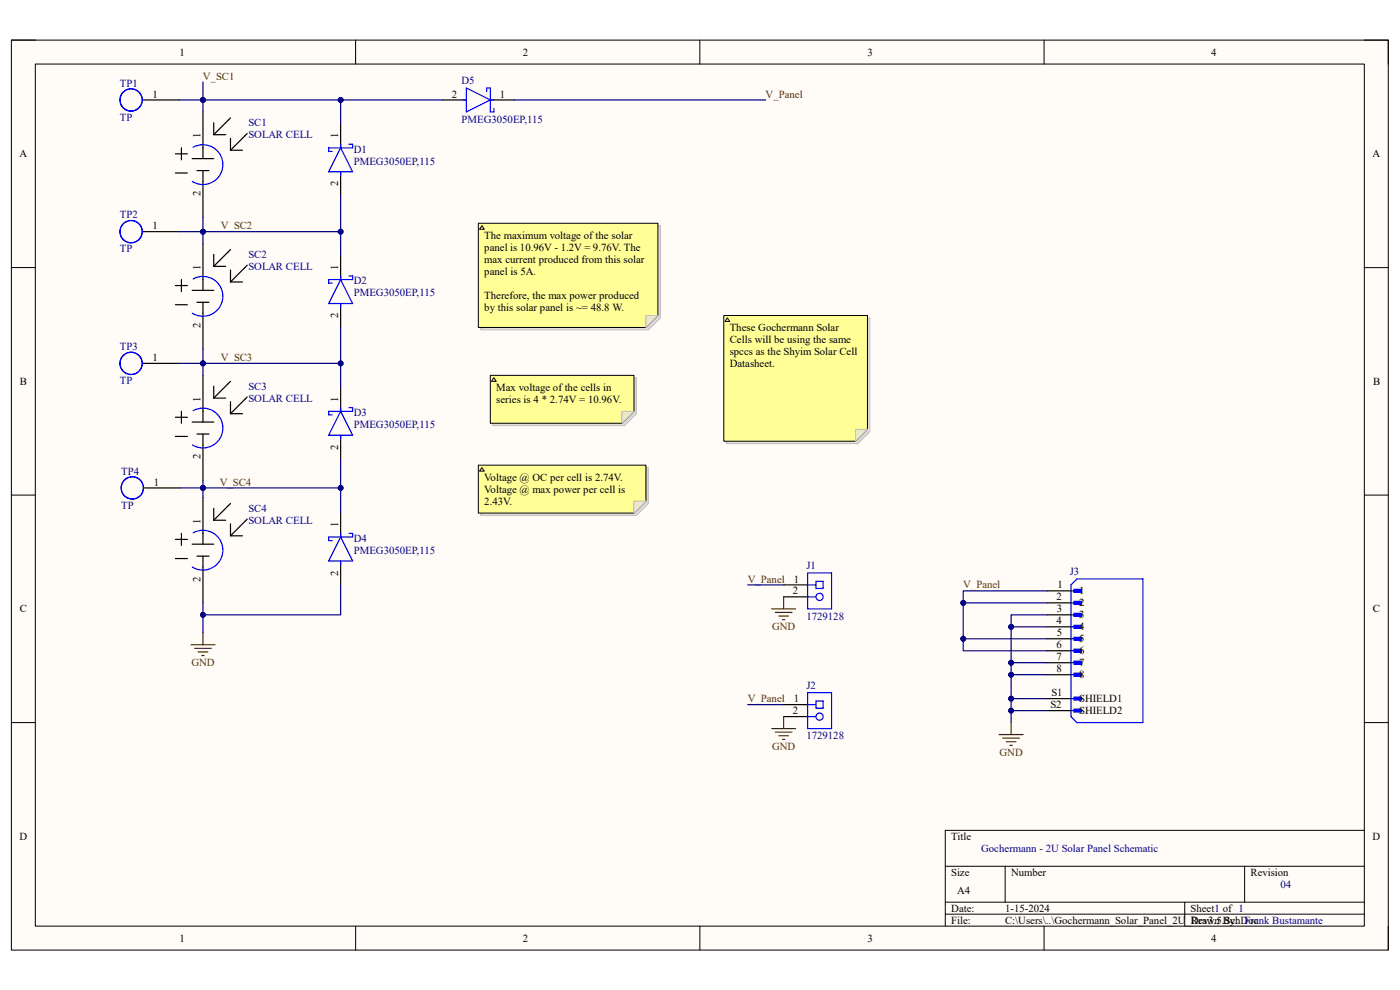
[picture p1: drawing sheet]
<svg xmlns="http://www.w3.org/2000/svg" width="297mm" height="210mm" viewBox="0 0 297 210" stroke-linecap="round" stroke-linejoin="round" font-family="sans-serif">
<path d="M2.4 8.5h292.1v193h-292.1z" fill-rule="evenodd" fill="#fffcf8"/>
<path d="M2.4 8.5h292.1v193h-292.1z" fill="none" stroke="#000" stroke-width=".21"/>
<path d="M7.5 13.6h281.9v182.9h-281.9z" fill-rule="evenodd" fill="#fffcf8"/>
<g fill="none" stroke="#000" stroke-width=".21">
<path d="M2.4 8.5h5.1M7.5 13.6h281.9v182.9h-281.9zM75.4 8.5v5.1M148.5 8.5v5.1M221.5 8.5v5.1M289.4 8.5h5.1v5.1M2.4 56.8h5.1M289.4 56.8h5.1M2.4 105h5.1M289.4 105h5.1M2.4 153.3h5.1M289.4 153.3h5.1"/>
<path d="M289.4 176.1h-88.9v20.4M75.4 196.5v5M148.5 196.5v5M200.5 183.8h88.9M200.5 191.4h88.9M200.5 193.9h88.9M213.2 183.8v7.6M221.5 196.5v5M251.3 191.4v5.1M264 183.8v7.6M294.5 196.5v5"/>
</g>
<path d="M40.5 136.8h5.1M41.3 137.5h3.5M42 138.3h2.1M42.8 139.1h.5M43.1 134.2v2.6" fill="none" stroke="#800000" stroke-width=".25"/>
<path d="M166.2 149.5h5.1M166.2 152h5.1" fill="none" stroke="#000" stroke-width=".25"/>
<path d="M171.3 152h1.8M171.3 149.5h1.8M171.3 146.9h5.1v7.7h-5.1z" fill="none" stroke="#00f" stroke-width=".25"/>
<circle cx="173.9" cy="152" r=".76" fill="#fff"/>
<g fill="none" stroke="#00f" stroke-width=".25">
<path d="M171.3 126.6h1.8M171.3 124.1h1.8M171.3 121.5h5.1v7.7h-5.1zM173.1 148.7h1.5v1.5h-1.5z"/>
<circle cx="173.9" cy="152" r=".76"/>
</g>
<path d="M163.7 129.2h5.1M164.5 129.9h3.5M165.2 130.7h2.1M166 131.4h.5M166.2 126.6v2.6" fill="none" stroke="#800000" stroke-width=".25"/>
<path d="M166.2 124.1h5.1M166.2 126.6h5.1" fill="none" stroke="#000" stroke-width=".25"/>
<circle cx="173.9" cy="126.6" r=".76" fill="#fff"/>
<g fill="none" stroke="#00f" stroke-width=".25">
<path d="M98.9 18.7l5.1 2.5-5.1 2.5zM103.3 19.4v-.7h.7v5h.8v-.7M41 31.2a4.2 4.2 0 0 1 6.3 3.8 4.2 4.2 0 0 1-6.5 3.5M98.2 21.2h.7M104 21.2h.8M41 59.2a4.2 4.2 0 0 1 6.3 3.8 4.2 4.2 0 0 1-6.5 3.4M41 87.1a4.2 4.2 0 0 1 6.3 3.8 4.2 4.2 0 0 1-6.5 3.5M41 113a4.2 4.2 0 0 1 6.3 3.8 4.2 4.2 0 0 1-6.5 3.5M173.1 123.3h1.5v1.5h-1.5z"/>
<circle cx="27.8" cy="21.2" r="2.36"/>
<circle cx="27.8" cy="49.1" r="2.36"/>
<circle cx="27.8" cy="77.1" r="2.36"/>
<circle cx="28.1" cy="103.5" r="2.36"/>
<circle cx="173.9" cy="126.6" r=".76"/>
</g>
<g fill="none" stroke="#000" stroke-width=".25">
<path d="M30.4 21.2h7.6M37.2 32.6h2.6M37.2 36.7h2.6M38.5 31.4v2.5M40.8 33.6h4.5M41.8 36.2h2.5M43.1 23.7v9.9M43.1 36.2v9.9M45.3 26v2.6M45.3 28.6h2.6M48.9 25l-3.6 3.6M48.9 29.3v2.6"/>
<path d="M48.9 31.9h2.5M52.5 28.3l-3.6 3.6M93.9 21.2h5M104 21.2h5.1M30.4 49.1h7.6M38.5 59.3v2.5M43.1 51.7v9.9M45.3 54v2.5M45.3 56.5h2.6M48.9 57.3v2.5M48.9 53l-3.6 3.5M48.9 59.8h2.5"/>
<path d="M52.5 56.3l-3.6 3.5M30.4 77.1h7.6M37.2 60.6h2.6M37.2 64.6h2.6M40.8 61.6h4.5M41.8 64.1h2.5M43.1 64.1v9.9M43.1 79.6v9.9M37.2 88.5h2.6M37.2 92.6h2.6M38.5 87.2v2.6M40.8 89.5h4.5"/>
<path d="M41.8 92.1h2.5M43.1 92.1v9.9M45.3 81.9v2.6M45.3 84.5h2.6M48.9 80.9l-3.6 3.6M48.9 85.2v2.6M48.9 87.8h2.5M52.5 84.2l-3.6 3.6M30.6 103.5h7.6M37.2 114.4h2.6M37.2 118.5h2.6M38.5 113.2v2.5"/>
<path d="M40.8 115.4h4.5M41.8 118h2.5M43.1 105.5v9.9M43.1 118v9.9M45.3 107.8v2.6M45.3 110.4h2.6M48.9 111.1v2.6M48.9 106.8l-3.6 3.6M48.9 113.7h2.5M52.5 110.1l-3.6 3.6"/>
</g>
<path d="M212 155.8h5.1M212.7 156.6h3.6M213.5 157.4h2M214.3 158.1h.5M214.5 153.3v2.5" fill="none" stroke="#800000" stroke-width=".25"/>
<path d="M227.8 125h1.6v.7h-1.6z" fill-rule="evenodd" fill="#00f"/>
<path d="M227.8 125h1.6v.7h-1.6z" fill="none" stroke="#00f" stroke-width=".25"/>
<path d="M227.8 127.6h1.6v.6h-1.6z" fill-rule="evenodd" fill="#00f"/>
<path d="M227.8 127.6h1.6v.6h-1.6z" fill="none" stroke="#00f" stroke-width=".25"/>
<path d="M227.8 147.9h1.6v.6h-1.6z" fill-rule="evenodd" fill="#00f"/>
<path d="M227.8 147.9h1.6v.6h-1.6z" fill="none" stroke="#00f" stroke-width=".25"/>
<path d="M227.8 130.1h1.6v.6h-1.6z" fill-rule="evenodd" fill="#00f"/>
<path d="M227.8 130.1h1.6v.6h-1.6z" fill="none" stroke="#00f" stroke-width=".25"/>
<path d="M227.8 132.7h1.6v.6h-1.6z" fill-rule="evenodd" fill="#00f"/>
<path d="M227.8 132.7h1.6v.6h-1.6z" fill="none" stroke="#00f" stroke-width=".25"/>
<path d="M227.8 135.2h1.6v.6h-1.6z" fill-rule="evenodd" fill="#00f"/>
<path d="M227.8 135.2h1.6v.6h-1.6z" fill="none" stroke="#00f" stroke-width=".25"/>
<path d="M227.8 137.7h1.6v.7h-1.6z" fill-rule="evenodd" fill="#00f"/>
<path d="M227.8 137.7h1.6v.7h-1.6z" fill="none" stroke="#00f" stroke-width=".25"/>
<path d="M227.8 140.3h1.6v.6h-1.6z" fill-rule="evenodd" fill="#00f"/>
<path d="M227.8 140.3h1.6v.6h-1.6z" fill="none" stroke="#00f" stroke-width=".25"/>
<path d="M227.8 142.8h1.6v.6h-1.6z" fill-rule="evenodd" fill="#00f"/>
<path d="M227.8 142.8h1.6v.6h-1.6z" fill="none" stroke="#00f" stroke-width=".25"/>
<path d="M227.8 150.4h1.6v.7h-1.6z" fill-rule="evenodd" fill="#00f"/>
<g fill="none" stroke="#00f" stroke-width=".25">
<path d="M72.3 31.4l2.5 5h-5.1zM72.3 30.6v.8M72.3 36.4v.8M74 30.6h.8v.8h-5.1v.7h.8M72.3 58.5v.8M72.3 59.3l2.5 5.1h-5.1zM74 58.5h.8v.8h-5.1v.8h.8M72.3 64.4v.7M72.3 86.5v.7M72.3 92.3v.8M72.3 87.2l2.5 5.1h-5.1zM74 86.5h.8v.7h-5.1v.8h.8"/>
<path d="M72.3 113.2v.7M72.3 119v.8M72.3 113.9l2.5 5.1h-5.1zM74 113.2h.8v.7h-5.1v.8h.8M227.2 124.1l1.3-1.3h14v30.5h-14l-1.3-1.3zM227.2 127.9h1.9M227.2 125.3h1.9M227.2 130.4h1.9M227.2 133h1.9M227.2 135.5h1.9M227.2 138h1.9M227.2 148.2h1.9"/>
<path d="M227.2 140.6h1.9M227.2 143.1h1.9M227.2 150.7h1.9M227.8 150.4h1.6v.7h-1.6z"/>
</g>
<g fill="none" stroke="#000" stroke-width=".25">
<path d="M72.3 26.3v5.1M72.3 36.4v5.1M72.3 54.2v5.1M72.3 64.4v5.1M72.3 82.2v5M72.3 92.3v5.1M72.3 108.8v5.1M72.3 119v5.1M222.1 125.3h5.1M222.1 127.9h5.1M222.1 130.4h5.1M222.1 133h5.1"/>
<path d="M222.1 135.5h5.1M222.1 138h5.1M222.1 140.6h5.1M222.1 143.1h5.1M222.1 148.2h5.1M222.1 150.7h5.1"/>
</g>
<path d="M163.7 154.6h5.1M164.5 155.3h3.5M165.2 156.1h2.1M166 156.8h.5M166.2 152v2.6" fill="none" stroke="#800000" stroke-width=".25"/>
<path d="M43.1 46.1v3h-5.1M158.6 124.1h7.6M158.6 149.5h7.6" fill="none" stroke="#000080" stroke-width=".25"/>
<circle cx="43.1" cy="49.1" r=".51" fill="#000080"/>
<circle cx="43.1" cy="49.1" r=".51" fill="none" stroke="#000080" stroke-width=".21"/>
<path d="M43.1 49.1v2.6" fill="none" stroke="#000080" stroke-width=".25"/>
<circle cx="43.1" cy="49.1" r=".51" fill="#000080"/>
<circle cx="43.1" cy="49.1" r=".51" fill="none" stroke="#000080" stroke-width=".21"/>
<path d="M38 77.1h5.1" fill="none" stroke="#000080" stroke-width=".25"/>
<circle cx="43.1" cy="77.1" r=".51" fill="#000080"/>
<circle cx="43.1" cy="77.1" r=".51" fill="none" stroke="#000080" stroke-width=".21"/>
<path d="M43.1 74v5.6" fill="none" stroke="#000080" stroke-width=".25"/>
<circle cx="43.1" cy="77.1" r=".51" fill="#000080"/>
<circle cx="43.1" cy="77.1" r=".51" fill="none" stroke="#000080" stroke-width=".21"/>
<path d="M38.2 103.5h4.9" fill="none" stroke="#000080" stroke-width=".25"/>
<circle cx="43.1" cy="103.5" r=".51" fill="#000080"/>
<circle cx="43.1" cy="103.5" r=".51" fill="none" stroke="#000080" stroke-width=".21"/>
<path d="M43.1 21.2v2.5" fill="none" stroke="#000080" stroke-width=".25"/>
<circle cx="43.1" cy="21.2" r=".51" fill="#000080"/>
<circle cx="43.1" cy="21.2" r=".51" fill="none" stroke="#000080" stroke-width=".21"/>
<path d="M43.1 102v3.5" fill="none" stroke="#000080" stroke-width=".25"/>
<circle cx="43.1" cy="103.5" r=".51" fill="#000080"/>
<circle cx="43.1" cy="103.5" r=".51" fill="none" stroke="#000080" stroke-width=".21"/>
<path d="M43.1 17.4v3.8" fill="none" stroke="#000080" stroke-width=".25"/>
<circle cx="43.1" cy="21.2" r=".51" fill="#000080"/>
<circle cx="43.1" cy="21.2" r=".51" fill="none" stroke="#000080" stroke-width=".21"/>
<path d="M38 21.2h55.9" fill="none" stroke="#000080" stroke-width=".25"/>
<circle cx="43.1" cy="21.2" r=".51" fill="#000080"/>
<circle cx="43.1" cy="21.2" r=".51" fill="none" stroke="#000080" stroke-width=".21"/>
<circle cx="72.3" cy="21.2" r=".51" fill="#000080"/>
<circle cx="72.3" cy="21.2" r=".51" fill="none" stroke="#000080" stroke-width=".21"/>
<path d="M109.1 21.2h53.3M222.1 150.7h-7.6v2.6" fill="none" stroke="#000080" stroke-width=".25"/>
<circle cx="214.5" cy="150.7" r=".51" fill="#000080"/>
<circle cx="214.5" cy="150.7" r=".51" fill="none" stroke="#000080" stroke-width=".21"/>
<path d="M222.1 148.2h-7.6v2.5" fill="none" stroke="#000080" stroke-width=".25"/>
<circle cx="214.5" cy="150.7" r=".51" fill="#000080"/>
<circle cx="214.5" cy="150.7" r=".51" fill="none" stroke="#000080" stroke-width=".21"/>
<circle cx="214.5" cy="148.2" r=".51" fill="#000080"/>
<circle cx="214.5" cy="148.2" r=".51" fill="none" stroke="#000080" stroke-width=".21"/>
<path d="M222.1 143.1h-7.6v5.1" fill="none" stroke="#000080" stroke-width=".25"/>
<circle cx="214.5" cy="148.2" r=".51" fill="#000080"/>
<circle cx="214.5" cy="148.2" r=".51" fill="none" stroke="#000080" stroke-width=".21"/>
<circle cx="214.5" cy="143.1" r=".51" fill="#000080"/>
<circle cx="214.5" cy="143.1" r=".51" fill="none" stroke="#000080" stroke-width=".21"/>
<path d="M222.1 140.6h-7.6v2.5" fill="none" stroke="#000080" stroke-width=".25"/>
<circle cx="214.5" cy="143.1" r=".51" fill="#000080"/>
<circle cx="214.5" cy="143.1" r=".51" fill="none" stroke="#000080" stroke-width=".21"/>
<circle cx="214.5" cy="140.6" r=".51" fill="#000080"/>
<circle cx="214.5" cy="140.6" r=".51" fill="none" stroke="#000080" stroke-width=".21"/>
<path d="M214.5 133h7.6" fill="none" stroke="#000080" stroke-width=".25"/>
<circle cx="214.5" cy="133" r=".51" fill="#000080"/>
<circle cx="214.5" cy="133" r=".51" fill="none" stroke="#000080" stroke-width=".21"/>
<path d="M222.1 125.3h-17.7v2.6h17.7" fill="none" stroke="#000080" stroke-width=".25"/>
<circle cx="204.4" cy="127.9" r=".51" fill="#000080"/>
<circle cx="204.4" cy="127.9" r=".51" fill="none" stroke="#000080" stroke-width=".21"/>
<path d="M204.4 127.9v7.6h17.7" fill="none" stroke="#000080" stroke-width=".25"/>
<circle cx="204.4" cy="127.9" r=".51" fill="#000080"/>
<circle cx="204.4" cy="127.9" r=".51" fill="none" stroke="#000080" stroke-width=".21"/>
<circle cx="204.4" cy="135.5" r=".51" fill="#000080"/>
<circle cx="204.4" cy="135.5" r=".51" fill="none" stroke="#000080" stroke-width=".21"/>
<path d="M204.4 135.5v2.5h17.7" fill="none" stroke="#000080" stroke-width=".25"/>
<circle cx="204.4" cy="135.5" r=".51" fill="#000080"/>
<circle cx="204.4" cy="135.5" r=".51" fill="none" stroke="#000080" stroke-width=".21"/>
<path d="M43.1 127.9v6.3" fill="none" stroke="#000080" stroke-width=".25"/>
<circle cx="43.1" cy="130.4" r=".51" fill="#000080"/>
<circle cx="43.1" cy="130.4" r=".51" fill="none" stroke="#000080" stroke-width=".21"/>
<path d="M72.3 21.2v5.1" fill="none" stroke="#000080" stroke-width=".25"/>
<circle cx="72.3" cy="21.2" r=".51" fill="#000080"/>
<circle cx="72.3" cy="21.2" r=".51" fill="none" stroke="#000080" stroke-width=".21"/>
<path d="M72.3 41.5v7.6h-29.2" fill="none" stroke="#000080" stroke-width=".25"/>
<circle cx="43.1" cy="49.1" r=".51" fill="#000080"/>
<circle cx="43.1" cy="49.1" r=".51" fill="none" stroke="#000080" stroke-width=".21"/>
<circle cx="72.3" cy="49.1" r=".51" fill="#000080"/>
<circle cx="72.3" cy="49.1" r=".51" fill="none" stroke="#000080" stroke-width=".21"/>
<path d="M72.3 49.1v5.1" fill="none" stroke="#000080" stroke-width=".25"/>
<circle cx="72.3" cy="49.1" r=".51" fill="#000080"/>
<circle cx="72.3" cy="49.1" r=".51" fill="none" stroke="#000080" stroke-width=".21"/>
<path d="M72.3 69.5v7.6h-29.2" fill="none" stroke="#000080" stroke-width=".25"/>
<circle cx="43.1" cy="77.1" r=".51" fill="#000080"/>
<circle cx="43.1" cy="77.1" r=".51" fill="none" stroke="#000080" stroke-width=".21"/>
<circle cx="72.3" cy="77.1" r=".51" fill="#000080"/>
<circle cx="72.3" cy="77.1" r=".51" fill="none" stroke="#000080" stroke-width=".21"/>
<path d="M72.3 77.1v5.1" fill="none" stroke="#000080" stroke-width=".25"/>
<circle cx="72.3" cy="77.1" r=".51" fill="#000080"/>
<circle cx="72.3" cy="77.1" r=".51" fill="none" stroke="#000080" stroke-width=".21"/>
<path d="M72.3 97.4v6.1h-29.2" fill="none" stroke="#000080" stroke-width=".25"/>
<circle cx="43.1" cy="103.5" r=".51" fill="#000080"/>
<circle cx="43.1" cy="103.5" r=".51" fill="none" stroke="#000080" stroke-width=".21"/>
<circle cx="72.3" cy="103.5" r=".51" fill="#000080"/>
<circle cx="72.3" cy="103.5" r=".51" fill="none" stroke="#000080" stroke-width=".21"/>
<path d="M72.3 103.5v5.3" fill="none" stroke="#000080" stroke-width=".25"/>
<circle cx="72.3" cy="103.5" r=".51" fill="#000080"/>
<circle cx="72.3" cy="103.5" r=".51" fill="none" stroke="#000080" stroke-width=".21"/>
<path d="M222.1 130.4h-7.6v10.2" fill="none" stroke="#000080" stroke-width=".25"/>
<circle cx="214.5" cy="140.6" r=".51" fill="#000080"/>
<circle cx="214.5" cy="140.6" r=".51" fill="none" stroke="#000080" stroke-width=".21"/>
<circle cx="214.5" cy="133" r=".51" fill="#000080"/>
<circle cx="214.5" cy="133" r=".51" fill="none" stroke="#000080" stroke-width=".21"/>
<path d="M72.3 124.1v6.3h-29.2" fill="none" stroke="#000080" stroke-width=".25"/>
<circle cx="43.1" cy="130.4" r=".51" fill="#000080"/>
<circle cx="43.1" cy="130.4" r=".51" fill="none" stroke="#000080" stroke-width=".21"/>
<path d="M102 47.9h38.1v19.5l-2.6 2.6h-35.5z" fill-rule="evenodd" fill="#e0ddd7"/>
<path d="M102 47.9h38.1v19.5l-2.6 2.6h-35.5z" fill="none" stroke="#bfbdba" stroke-width=".21"/>
<path d="M101.5 47.4h38.1v19.5l-2.6 2.6h-35.5z" fill-rule="evenodd" fill="#ffff96"/>
<path d="M101.5 47.4h38.1v19.5l-2.6 2.6h-35.5z" fill="none" stroke="#000" stroke-width=".21"/>
<path d="M137 66.9h2.6l-2.6 2.6z" fill="#f2f0d8"/>
<path d="M137 66.9h2.6l-2.6 2.6z" fill="none" stroke="#bfbdba" stroke-width=".21"/>
<path d="M102.2 47.9l.5 .7h-1z" fill="#ffcc78"/>
<path d="M102.2 47.9l.5 .7h-1z" fill="none" stroke="#300" stroke-width=".21"/>
<path d="M102 99.2h35.5v7.6l-2.5 2.5h-33z" fill-rule="evenodd" fill="#e0ddd7"/>
<path d="M102 99.2h35.5v7.6l-2.5 2.5h-33z" fill="none" stroke="#bfbdba" stroke-width=".21"/>
<path d="M101.5 98.7h35.5v7.6l-2.5 2.5h-33z" fill-rule="evenodd" fill="#ffff96"/>
<path d="M101.5 98.7h35.5v7.6l-2.5 2.5h-33z" fill="none" stroke="#000" stroke-width=".21"/>
<path d="M134.5 106.3h2.5l-2.5 2.5z" fill="#f2f0d8"/>
<path d="M134.5 106.3h2.5l-2.5 2.5z" fill="none" stroke="#bfbdba" stroke-width=".21"/>
<path d="M102.2 99.2l.5 .7h-1z" fill="#ffcc78"/>
<path d="M102.2 99.2l.5 .7h-1z" fill="none" stroke="#300" stroke-width=".21"/>
<path d="M104.5 80.1h30.5v7.7l-2.5 2.5h-28z" fill-rule="evenodd" fill="#e0ddd7"/>
<path d="M104.5 80.1h30.5v7.7l-2.5 2.5h-28z" fill="none" stroke="#bfbdba" stroke-width=".21"/>
<path d="M104 79.6h30.5v7.6l-2.5 2.6h-28z" fill-rule="evenodd" fill="#ffff96"/>
<path d="M104 79.6h30.5v7.6l-2.5 2.6h-28z" fill="none" stroke="#000" stroke-width=".21"/>
<path d="M132 87.2h2.5l-2.5 2.6z" fill="#f2f0d8"/>
<path d="M132 87.2h2.5l-2.5 2.6z" fill="none" stroke="#bfbdba" stroke-width=".21"/>
<path d="M104.8 80.1l.5 .8h-1z" fill="#ffcc78"/>
<path d="M104.8 80.1l.5 .8h-1z" fill="none" stroke="#300" stroke-width=".21"/>
<path d="M154.1 67.4h30.4v24.2l-2.5 2.5h-27.9z" fill-rule="evenodd" fill="#e0ddd7"/>
<path d="M154.1 67.4h30.4v24.2l-2.5 2.5h-27.9z" fill="none" stroke="#bfbdba" stroke-width=".21"/>
<path d="M153.6 66.9h30.4v24.2l-2.5 2.5h-27.9z" fill-rule="evenodd" fill="#ffff96"/>
<path d="M153.6 66.9h30.4v24.2l-2.5 2.5h-27.9z" fill="none" stroke="#000" stroke-width=".21"/>
<path d="M181.5 91.1h2.5l-2.5 2.5z" fill="#f2f0d8"/>
<path d="M181.5 91.1h2.5l-2.5 2.5z" fill="none" stroke="#bfbdba" stroke-width=".21"/>
<path d="M154.3 67.4l.5 .8h-1z" fill="#ffcc78"/>
<path d="M154.3 67.4l.5 .8h-1z" fill="none" stroke="#300" stroke-width=".21"/>
<g font-size="2.3">
<text x="38.1" y="11.8">1</text>
<text x="110.9" y="11.8">2</text>
<text x="184" y="11.8">3</text>
<text x="256.9" y="11.8">4</text>
<text x="32.4" y="20.7">1</text>
<text x="95.8" y="20.7">2</text>
<text x="106" y="20.7">1</text>
<text x="42.5" y="29.3" transform="rotate(-90 42.5 29.3)">1</text>
<text x="71.8" y="29.3" transform="rotate(-90 71.8 29.3)">1</text>
<text x="4.1" y="33.4">A</text>
<text x="291.2" y="33.4">A</text>
<text x="42.5" y="41.6" transform="rotate(-90 42.5 41.6)">2</text>
<text x="71.8" y="39.5" transform="rotate(-90 71.8 39.5)">2</text>
<text x="32.4" y="48.6">1</text>
<text x="102.7" y="50.7">The maximum voltage of the solar</text>
<text x="102.7" y="53.2">panel is 10.96V - 1.2V = 9.76V. The</text>
<text x="42.5" y="57.3" transform="rotate(-90 42.5 57.3)">1</text>
<text x="71.8" y="57.3" transform="rotate(-90 71.8 57.3)">1</text>
<text x="102.7" y="55.8">max current produced from this solar</text>
<text x="102.7" y="58.3">panel is 5A.</text>
<text x="102.7" y="63.4">Therefore, the max power produced</text>
<text x="102.7" y="65.9">by this solar panel is ~= 48.8 W.</text>
<text x="42.5" y="69.5" transform="rotate(-90 42.5 69.5)">2</text>
<text x="71.8" y="67.5" transform="rotate(-90 71.8 67.5)">2</text>
<text x="154.8" y="70.2">These Gochermann Solar</text>
<text x="32.4" y="76.6">1</text>
<text x="154.8" y="72.8">Cells will be using the same</text>
<text x="154.8" y="75.3">spccs as the Shyim Solar Cell</text>
<text x="154.8" y="77.9">Datasheet.</text>
<text x="4.2" y="81.7">B</text>
<text x="105.3" y="82.9">Max voltage of the cells in</text>
<text x="291.3" y="81.7">B</text>
<text x="42.5" y="85.2" transform="rotate(-90 42.5 85.2)">1</text>
<text x="71.8" y="85.2" transform="rotate(-90 71.8 85.2)">1</text>
<text x="105.3" y="85.5">series is 4 * 2.74V = 10.96V.</text>
<text x="71.8" y="95.4" transform="rotate(-90 71.8 95.4)">2</text>
<text x="42.5" y="97.5" transform="rotate(-90 42.5 97.5)">2</text>
<text x="102.7" y="102">Voltage @ OC per cell is 2.74V.</text>
<text x="32.6" y="103">1</text>
<text x="102.7" y="104.5">Voltage @ max power per cell is</text>
<text x="102.7" y="107.1">2.43V.</text>
<text x="42.5" y="111.1" transform="rotate(-90 42.5 111.1)">1</text>
<text x="71.8" y="111.9" transform="rotate(-90 71.8 111.9)">1</text>
<text x="42.5" y="123.4" transform="rotate(-90 42.5 123.4)">2</text>
<text x="71.8" y="122.1" transform="rotate(-90 71.8 122.1)">2</text>
<text x="168.4" y="123.6">1</text>
<text x="224.3" y="124.8">1</text>
<text x="4.2" y="129.9">C</text>
<text x="168.2" y="126.1">2</text>
<text x="224.1" y="127.4">2</text>
<text x="224.2" y="129.9">3</text>
<text x="229" y="126.1">1</text>
<text x="229" y="128.7">2</text>
<text x="229" y="131.2">3</text>
<text x="291.3" y="129.9">C</text>
<text x="224.1" y="132.5">4</text>
<text x="224.1" y="137.5">6</text>
<text x="224.2" y="135">5</text>
<text x="229" y="133.7">4</text>
<text x="229" y="136.3">5</text>
<text x="224.1" y="140.1">7</text>
<text x="224.2" y="142.6">8</text>
<text x="229" y="138.8">6</text>
<text x="229" y="141.4">7</text>
<text x="229" y="143.9">8</text>
<text x="168.4" y="149">1</text>
<text x="223.1" y="147.7">S1</text>
<text x="229" y="149">SHIELD1</text>
<text x="168.2" y="151.5">2</text>
<text x="222.8" y="150.2">S2</text>
<text x="229" y="151.5">SHIELD2</text>
<text x="4.1" y="178.2">D</text>
<text x="201.8" y="178.2">Title</text>
<text x="291.2" y="178.2">D</text>
<text x="201.8" y="185.8">Size</text>
<text x="214.5" y="185.8">Number</text>
<text x="265.3" y="185.8">Revision</text>
<text x="203.1" y="189.6">A4</text>
<text x="201.8" y="193.4">Date:</text>
<text x="201.8" y="196">File:</text>
<text x="213.2" y="196">C:\Users\..\Gochermann_Solar_Panel_2U_Rev3.5.SchDoc</text>
<text x="213.2" y="193.4">1-15-2024</text>
<text x="252.6" y="193.4">Sheet1 of 1</text>
<text x="252.6" y="196">Drawn By: Frank Bustamante</text>
<text x="38.1" y="199.8">1</text>
<text x="110.9" y="199.8">2</text>
<text x="184" y="199.8">3</text>
<text x="256.9" y="199.8">4</text>
</g>
<g font-size="2.3" fill="#800000">
<text x="43.1" y="16.9">V_SC1</text>
<text x="162.4" y="20.7">V_Panel</text>
<text x="46.9" y="48.6">V_SC2</text>
<text x="46.9" y="76.6">V_SC3</text>
<text x="46.6" y="103">V_SC4</text>
<text x="158.6" y="123.6">V_Panel</text>
<text x="204.3" y="124.8">V_Panel</text>
<text x="163.8" y="133.7">GND</text>
<text x="40.6" y="141.4">GND</text>
<text x="158.6" y="149">V_Panel</text>
<text x="163.8" y="159.1">GND</text>
<text x="212" y="160.4">GND</text>
</g>
<g font-size="2.3" fill="#000080">
<text x="97.9" y="17.9">D5</text>
<text x="25.4" y="18.4">TP1</text>
<text x="25.4" y="25.6">TP</text>
<text x="52.7" y="26.8">SC1</text>
<text x="52.7" y="29.3">SOLAR CELL</text>
<text x="97.9" y="26">PMEG3050EP,115</text>
<text x="75.1" y="32.4">D1</text>
<text x="75.1" y="34.9">PMEG3050EP,115</text>
<text x="25.4" y="46.3">TP2</text>
<text x="25.4" y="53.6">TP</text>
<text x="52.7" y="54.7">SC2</text>
<text x="52.7" y="57.3">SOLAR CELL</text>
<text x="75.1" y="60.3">D2</text>
<text x="75.1" y="62.9">PMEG3050EP,115</text>
<text x="25.4" y="74.3">TP3</text>
<text x="25.4" y="81.5">TP</text>
<text x="52.7" y="82.7">SC3</text>
<text x="52.7" y="85.2">SOLAR CELL</text>
<text x="75.1" y="88.3">D3</text>
<text x="75.1" y="90.8">PMEG3050EP,115</text>
<text x="25.7" y="100.7">TP4</text>
<text x="25.7" y="107.9">TP</text>
<text x="52.7" y="108.6">SC4</text>
<text x="52.7" y="111.1">SOLAR CELL</text>
<text x="75.1" y="114.9">D4</text>
<text x="75.1" y="117.5">PMEG3050EP,115</text>
<text x="171.1" y="120.8">J1</text>
<text x="226.9" y="122">J3</text>
<text x="171.1" y="131.4">1729128</text>
<text x="171.1" y="146.2">J2</text>
<text x="171.1" y="156.8">1729128</text>
<text x="208.2" y="180.7">Gochermann - 2U Solar Panel Schematic</text>
<text x="271.7" y="188.3">04</text>
</g>
</svg>
